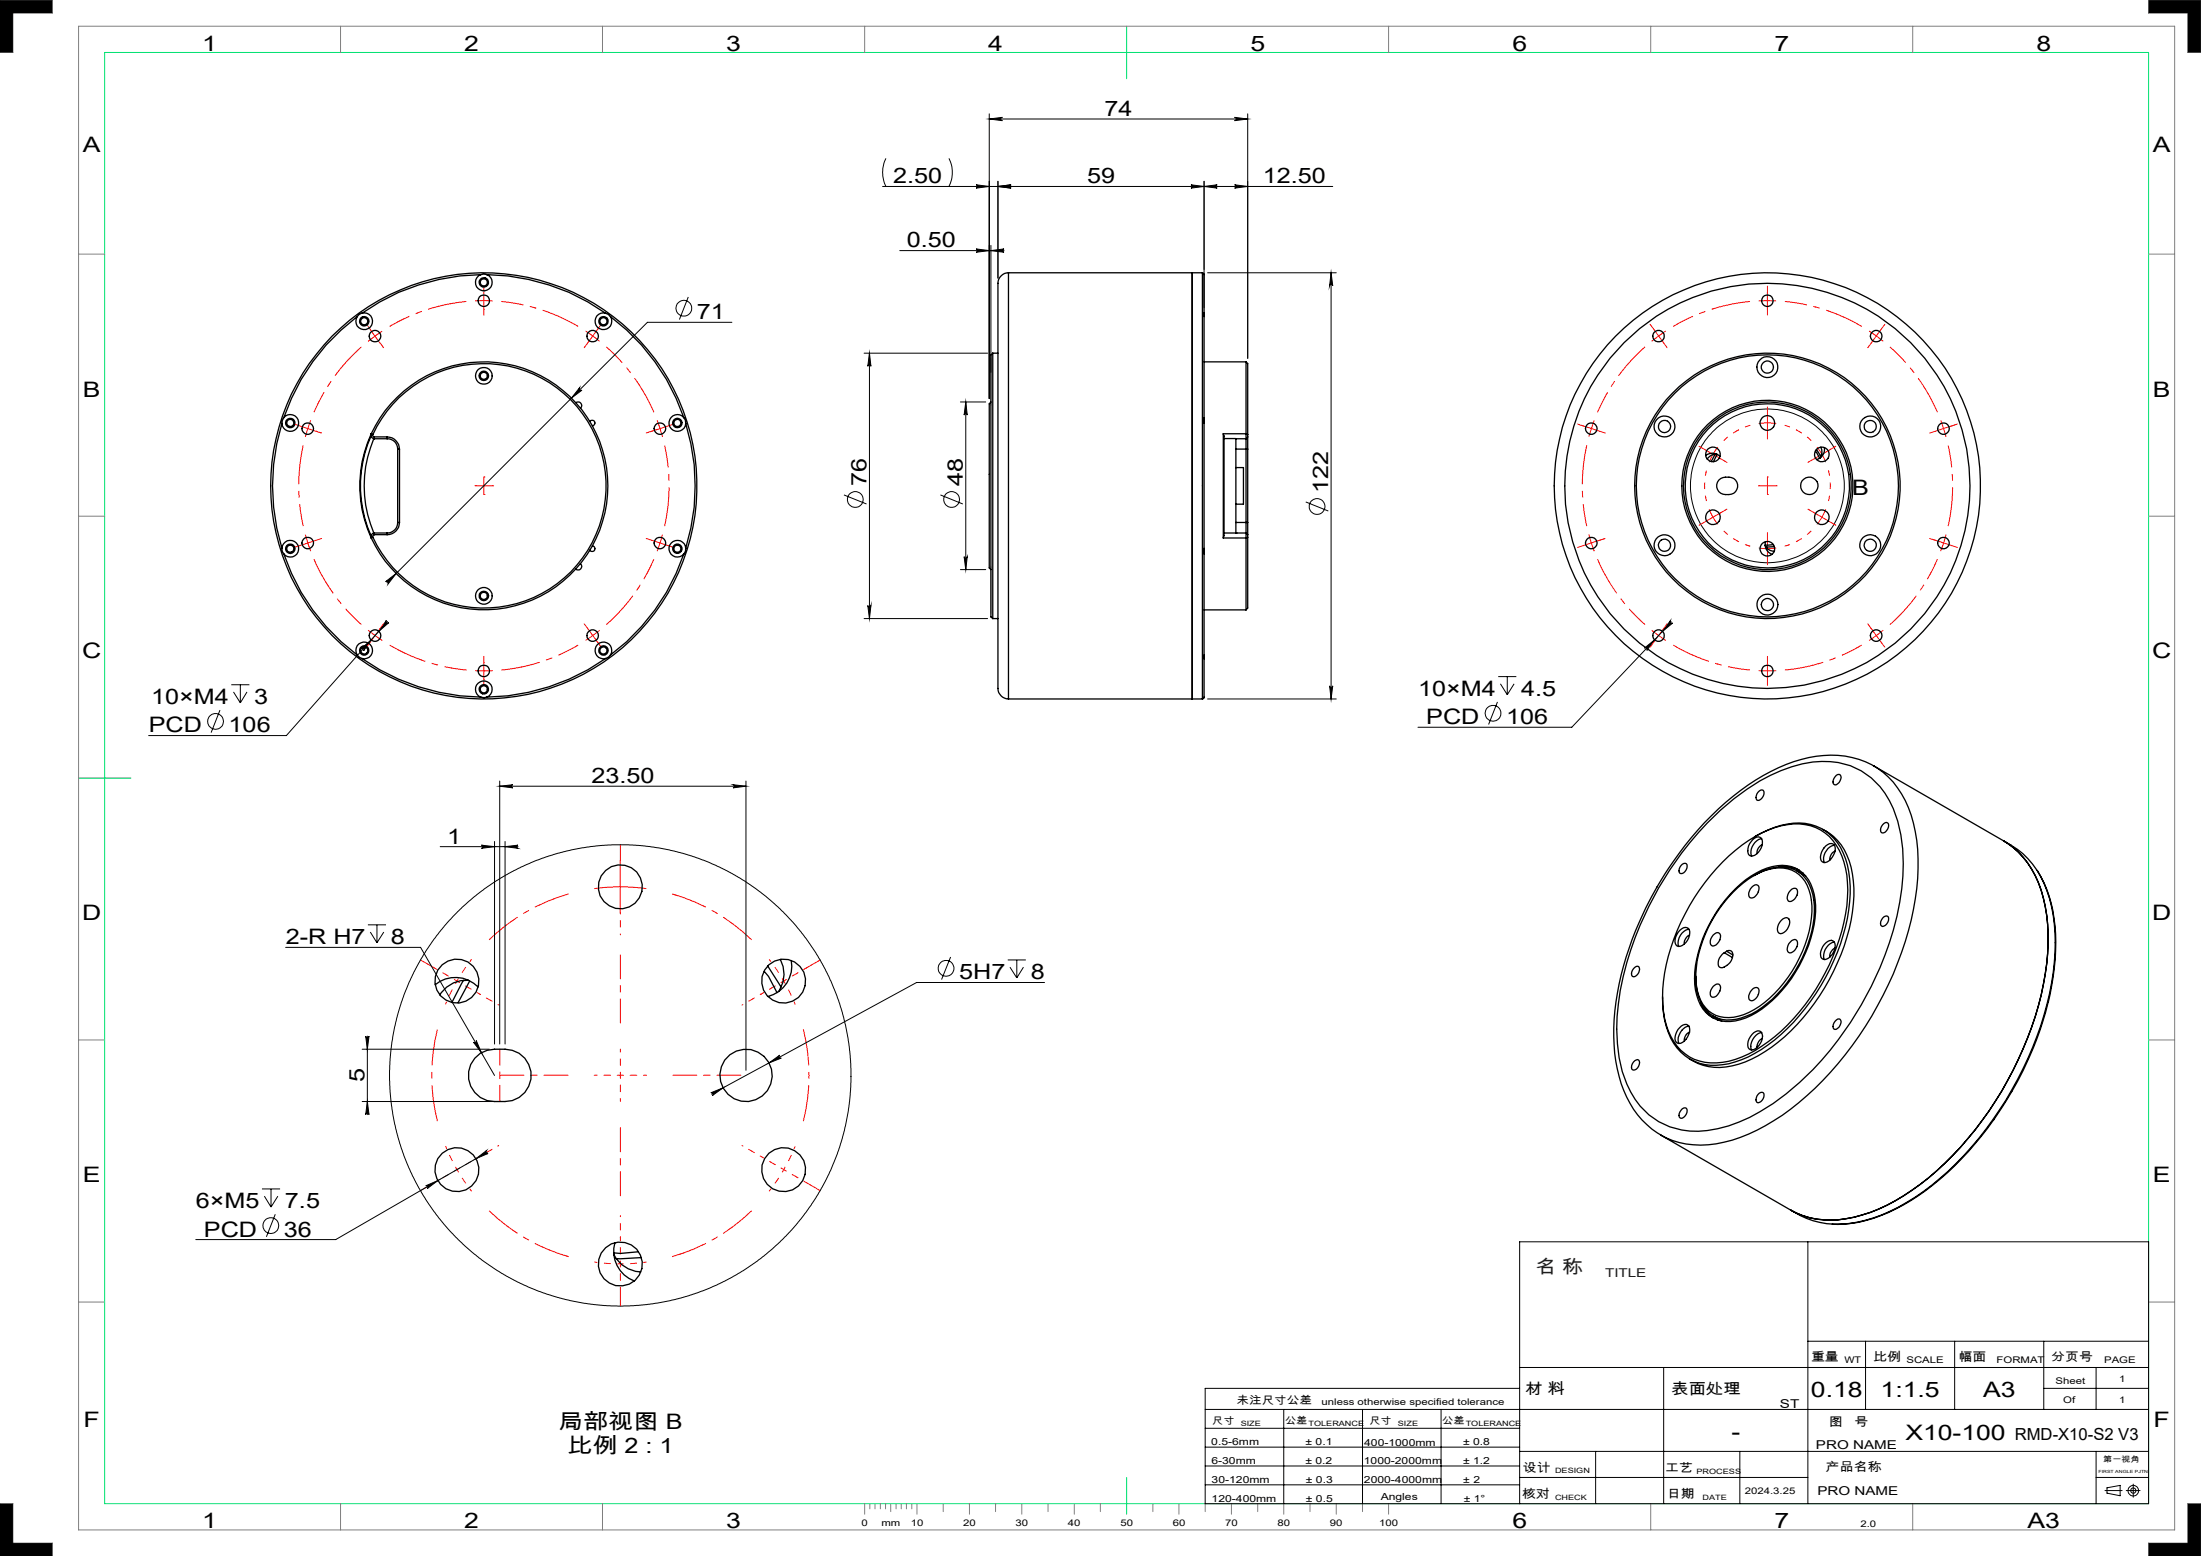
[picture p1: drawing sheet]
<svg xmlns="http://www.w3.org/2000/svg" width="420mm" height="297mm" viewBox="0 0 420 297" stroke-linecap="round" stroke-linejoin="round" font-family="sans-serif">
<path d="M0 0v10M410 0h10M0 297h10M420 287v10" fill="none" stroke="#6a6a6a" stroke-width=".25"/>
<path d="M20 10h390v277h-390zM215 5v10M15 148.5h10M215 282v7" fill="none" stroke="#00e171" stroke-width=".19"/>
<g fill="none" stroke="#808080" stroke-width=".19">
<path d="M0 0h10v2.5h-7.5v7.5h-2.5M15 5h400v287h-400zM65 5v5M115 5v5M165 5v5M265 5v5M315 5v5M365 5v5M410 0v2.5h7.5v7.5h2.5v-10M15 48.5h5M410 48.5h5M15 98.5h5"/>
<path d="M410 98.5h5M15 198.5h5M410 198.5h5M15 248.5h5M410 248.5h5M0 297v-10h2.5v7.5h7.5v2.5M65 287v5M115 287v5M165 287v2M166 287v1M167 287v1M168 287v1"/>
<path d="M169 287v1M170 287v1.5M171 287v1M172 287v1M173 287v1M174 287v1M175 287v2M180 287v1.5M185 287v2M190 287v1.5M195 287v2M200 287v1.5"/>
<path d="M205 287v2M210 287v1.5M220 287v1.5M225 287v2M230 287v1.5M235 287v2M240 287v1.5M245 287v2M250 287v1.5M255 287v2M260 287v1.5M265 287v2"/>
<path d="M315 287v5M365 287v5M420 287h-2.5v7.5h-7.5v2.5h10"/>
</g>
<path d="M0 0v10h2.5v-7.5h7.5v-2.5zM0 287v10h10v-2.5h-7.5v-7.5zM417.5 287v7.5h-7.5v2.5h10v-10zM410 0v2.5h7.5v7.5h2.5v-10z" fill-rule="evenodd" fill="#000"/>
<g fill="none" stroke="#000" stroke-width=".19">
<path d="M169.1 30.2a6 6 0 0 0 0 5.4M181.1 30.2a6 6 0 0 1 0 5.4M186.3 35.3l2.5 .3-2.5 .3a.32 .32 0 0 0 .3-.3 .32 .32 0 0 0-.3-.3zM188.8 22.7l2.5-.3a.32 .32 0 0 0-.3 .3 .32 .32 0 0 0 .3 .3zM188.8 21.7v54.4M188.8 22.7h49.3M190.4 35.6l2.5-.3a.32 .32 0 0 0-.3 .3 .32 .32 0 0 0 .3 .3zM190.4 34.6v18.5M227.3 35.3l2.5 .3-2.5 .3a.32 .32 0 0 0 .2-.3 .32 .32 0 0 0-.2-.3zM229.8 35.6l2.5-.3a.32 .32 0 0 0-.3 .3 .32 .32 0 0 0 .3 .3zM229.8 34.6v24.1M235.6 35.3l2.5 .3-2.5 .3a.32 .32 0 0 0 .3-.3 .32 .32 0 0 0-.3-.3z"/>
<path d="M235.6 22.4l2.5 .3-2.5 .3a.32 .32 0 0 0 .3-.3 .32 .32 0 0 0-.3-.3zM238.1 21.7v46.7M254.3 35.6h-85.9M131.3 56.7l-1.7 4.3M171.7 47.8h19.9M186.3 47.5l2.5 .3-2.5 .4a.32 .32 0 0 0 .3-.4 .32 .32 0 0 0-.3-.3zM189.1 47.8l2.5-.3a.32 .32 0 0 0-.3 .3 .32 .32 0 0 0 .3 .4zM189.1 46.8v24.3M230.4 52.1h24.6M254 52.1v81.3M254 52.1l.3 2.5a.3 .3 0 0 0-.3-.3 .3 .3 0 0 0-.3 .3zM110.6 74a.33 .33 0 0 0 0 .4 .33 .33 0 0 0 .5 .1l-2.1 1.5z"/>
<path d="M139.7 61.5h-16.2l-49.7 49.7M164.9 67.4h23.6M165.9 67.4l.3 2.5a.3 .3 0 0 0-.3-.3 .3 .3 0 0 0-.3 .3zM165.9 67.4v50.7M183.3 76.7h4.8M184.3 76.7v32M184.3 76.7l.3 2.5a.3 .3 0 0 0-.3-.3 .3 .3 0 0 0-.3 .3zM161 94.5l4.3 1.7M179.5 94.5l4.2 1.7M249.2 95.8l4.3 1.7M73.6 111l2-1.5-1.6 2a.33 .33 0 0 0 0-.5 .33 .33 0 0 0-.4 0zM73.7 118.4a.31 .31 0 0 0 .1 .4 .31 .31 0 0 0 .4 0l-1.9 1.7z"/>
<path d="M73.9 118.6l-19.3 21.8h-26.2M164.9 118.1h23.6M165.6 115.6a.3 .3 0 0 0 .3 .3 .3 .3 0 0 0 .3-.3l-.3 2.5zM183.3 108.7h4.8M184 106.3a.3 .3 0 0 0 .3 .2 .3 .3 0 0 0 .3-.2l-.3 2.4zM318.7 118.5a.31 .31 0 0 0 .1 .4 .31 .31 0 0 0 .4 0l-1.9 1.6zM318.9 118.7l-19 20.1h-29.3M42 135.5l-1.7 4.3M44.1 130.7h3.5M44.6 132.1l1.3 2.1M45.9 130.7v3.5M47.1 132.1l-1.2 2.1"/>
<path d="M68.9 123.8l1.9-1.7-1.4 2.1a.3 .3 0 0 0 0-.4 .3 .3 0 0 0-.5 0zM230.4 133.4h24.6M253.7 130.9a.3 .3 0 0 0 .3 .3 .3 .3 0 0 0 .3-.3l-.3 2.5zM285.8 134l-1.7 4.3M285.9 129.1h3.4M286.3 130.5l1.3 2.1M287.6 129.1v3.5M288.9 130.5l-1.3 2.1M313.8 123.7l1.9-1.6-1.4 2a.31 .31 0 0 0-.1-.4 .31 .31 0 0 0-.4 0zM95.4 150.1l2.5-.3a.3 .3 0 0 0-.3 .3 .3 .3 0 0 0 .3 .3zM95.4 149.1v50.2M95.4 150.1h46.9"/>
<path d="M139.9 149.8l2.4 .3-2.4 .3a.3 .3 0 0 0 .3-.3 .3 .3 0 0 0-.3-.3zM142.3 149.1v55.2M70.2 176.5h3.5M70.7 177.9l1.2 2M71.9 176.5v3.4M73.2 177.9l-1.3 2M84 161.6h14.8M91.9 161.3l2.5 .3-2.5 .3a.3 .3 0 0 0 .3-.3 .3 .3 0 0 0-.3-.3zM94.4 160.6v38.7M96.4 161.6l2.4-.3a.3 .3 0 0 0-.2 .3 .3 .3 0 0 0 .2 .3zM96.4 160.6v38.7M54.5 180.8h25.8l14.1 24.5"/>
<path d="M69.8 197.8a.32 .32 0 0 0 .3 .3 .32 .32 0 0 0 .3-.3l-.3 2.5zM70.1 197.8v15M90.3 198.9a.31 .31 0 0 0 .5 .1 .31 .31 0 0 0 .1-.4l1 2.3zM181.4 182.7l-1.7 4.3M192.3 183.2h3.5M192.7 184.6l1.3 2.1M194 183.2v3.5M195.3 184.6l-1.3 2.1M199.3 187.5h-24.4l-39.1 21.3M69.1 210.3h25.3M69.1 200.3h24.3M70.1 210.3l.3 2.5a.32 .32 0 0 0-.3-.3 .32 .32 0 0 0-.3 .3z"/>
<path d="M93 219.9l-28.9 16.7h-26.7M135.6 208.6l2.4-1-2.1 1.5a.3 .3 0 0 0 .1-.4 .3 .3 0 0 0-.4-.1zM146.8 202.9l2-1.5a.32 .32 0 0 0-.1 .4 .32 .32 0 0 0 .4 .2zM50 226.9h3.4M50.4 228.3l1.3 2.1M51.7 226.9v3.5M52.5 231.8l-1.7 4.3M53 228.3l-1.3 2.1M81.2 226.3l2.3-.9-2 1.5a.3 .3 0 0 0 .1-.4 .3 .3 0 0 0-.4-.2zM90.8 221.2l2-1.6a.31 .31 0 0 0-.1 .5 .31 .31 0 0 0 .4 .1zM345 237v50M345 256h65"/>
<path d="M356 256v13M373 256v13M390 256v13M230 269h180M230 279.8h60M230 276.2h60M230 272.6h60M245 269v18M260 269v18M275 269v18M290 265h-60v22h180v-50h-120v50M290 277h120"/>
<path d="M290 261h120M304.5 277v10M317.5 261v26M332 277v10M390 265h20M400 261v8M400 277v10M230 283.4h60M290 282h55M400 282h10M401.7 284.5h3.3M402.1 284l2.5-.5v2l-2.5-.5z"/>
<path d="M405.7 284.5h2.7M407.1 283.3v2.5"/>
<circle cx="130.5" cy="58.8" r="1.51"/>
<circle cx="163.2" cy="95.3" r="1.51"/>
<circle cx="181.6" cy="95.3" r="1.5"/>
<circle cx="251.3" cy="96.7" r="1.51"/>
<circle cx="337.3" cy="92.7" r="14.7"/>
<circle cx="41.1" cy="137.7" r="1.51"/>
<circle cx="284.9" cy="136.1" r="1.51"/>
<circle cx="180.5" cy="184.8" r="1.51"/>
<circle cx="118.4" cy="205.3" r="44"/>
<circle cx="51.7" cy="233.9" r="1.51"/>
<circle cx="407.1" cy="284.5" r=".49"/>
<circle cx="407.1" cy="284.5" r="1.01"/>
</g>
<g fill="none" stroke="#f00" stroke-width=".19" stroke-dasharray="15.2 1.3 1.3 1.3" stroke-linecap="butt">
<path d="M92.3 57.4h-1.6M92.3 57.4h1.7M113.1 64.1l-1.4-.9M113.1 64.1l1.3 1M316.5 64.1l-1.3 1M316.5 64.1l1.4-.9M358 64.1l-1.3-.9M358 64.1l1.4 1M58.7 81.8l-.4 1.6M58.7 81.8l.6-1.6M125.9 81.8l-.5-1.6M125.9 81.8l.5 1.6"/>
<path d="M303.7 81.8l-.5 1.6M303.7 81.8l.5-1.6M326.9 86.7l-.8 1.5M326.9 86.7l.9-1.4M326.9 98.7l.9 1.4M326.9 98.7l-.8-1.5M337.3 80.7l-1.7 .1M337.3 80.7l1.6 .1M347.7 98.7l.7-1.5M347.7 98.7l-1 1.4M347.7 86.7l-1-1.4M347.7 86.7l.7 1.5"/>
<path d="M370.9 81.8l-.6-1.6M370.9 81.8l.5 1.6M58.7 103.6l.6 1.6M58.7 103.6l-.4-1.6M125.9 103.6l.5-1.6M125.9 103.6l-.5 1.6M303.7 103.6l.5 1.6M303.7 103.6l-.5-1.6M337.3 104.7l1.6-.1M337.3 104.7l-1.7-.1M370.9 103.6l.5-1.6M370.9 103.6l-.6 1.6"/>
<path d="M71.6 121.3l1.3 1M71.6 121.3l-1.4-1M92.3 128.1l1.7-.1M92.3 128.1l-1.6-.1M113.1 121.3l1.3-1M113.1 121.3l-1.4 1M316.5 121.3l1.4 1M316.5 121.3l-1.3-1M337.3 128.1l1.6-.1M337.3 128.1l-1.7-.1M358 121.3l1.4-1M358 121.3l-1.3 1"/>
</g>
<g fill="none" stroke="#f00" stroke-width=".19" stroke-dasharray="15.2 1.3 1.3 1.3" stroke-dashoffset="7.8" stroke-linecap="butt">
<path d="M89 57.5a35.3 35.3 0 0 0-14.6 4.8M333.9 57.5a35.3 35.3 0 0 0-14.6 4.8M69 66.2a35.3 35.3 0 0 0-9.1 12.5M110.3 62.3a35.3 35.3 0 0 0-14.6-4.8M124.8 78.7a35.3 35.3 0 0 0-9.1-12.5M313.9 66.2a35.3 35.3 0 0 0-9.1 12.5M355.3 62.3a35.3 35.3 0 0 0-14.7-4.8M369.7 78.7a35.3 35.3 0 0 0-9.1-12.5M57.9 85a35.3 35.3 0 0 0 0 15.4M302.8 85a35.3 35.3 0 0 0 0 15.4M59.9 106.8a35.3 35.3 0 0 0 9.1 12.4M115.7 119.2a35.3 35.3 0 0 0 9.1-12.4"/>
<path d="M126.8 100.4a35.3 35.3 0 0 0 0-15.4M304.8 106.8a35.3 35.3 0 0 0 9.1 12.4M360.6 119.2a35.3 35.3 0 0 0 9.1-12.4M371.8 100.4a35.3 35.3 0 0 0 0-15.4M74.4 123.1a35.3 35.3 0 0 0 14.6 4.8M95.7 127.9a35.3 35.3 0 0 0 14.6-4.8M319.3 123.1a35.3 35.3 0 0 0 14.6 4.8M340.6 127.9a35.3 35.3 0 0 0 14.7-4.8"/>
</g>
<path d="M325.6 89.8a12 12 0 0 0 0 5.8M334 81.2a12 12 0 0 0-5.1 2.9M345.6 84.1a12 12 0 0 0-5-2.9M348.9 95.6a12 12 0 0 0 0-5.8M328.9 101.3a12 12 0 0 0 5.1 3M340.6 104.3a12 12 0 0 0 5-3" fill="none" stroke="#f00" stroke-width=".19" stroke-dasharray="15.2 1.3 1.3 1.3" stroke-dashoffset="14.2" stroke-linecap="butt"/>
<path d="M87.2 187.2l-2.2 4.5M87.2 187.2l2.8-4.1M149.6 187.2l-2.8-4.1M149.6 187.2l2.1 4.5M87.2 223.2l2.8 4.2M87.2 223.2l-2.2-4.4M149.6 223.2l2.1-4.4M149.6 223.2l-2.8 4.2M118.4 241.2l5-.3M118.4 241.2l-5-.3" fill="none" stroke="#f00" stroke-width=".19" stroke-dasharray="15.2 1.3 1.3 1.3" stroke-dashoffset="14.6" stroke-linecap="butt"/>
<path d="M108.5 170.6a36 36 0 0 0-15.2 8.8M143.4 179.4a36 36 0 0 0-15.1-8.8M83.5 196.5a36 36 0 0 0 0 17.5M153.3 214a36 36 0 0 0 0-17.5M93.3 231.1a36 36 0 0 0 15.2 8.8M128.3 239.9a36 36 0 0 0 15.1-8.8" fill="none" stroke="#f00" stroke-width=".19" stroke-dasharray="15.2 1.3 1.3 1.3" stroke-dashoffset="8.3" stroke-linecap="butt"/>
<path d="M335.6 57.4h3.3M337.3 55.7v3.4M70.6 62.8l.9 1.4M71.5 64.2l-1.3 1M71.5 64.2l1 1.3M72.9 63.2l-1.4 1M113.4 169.6a35.2 35.2 0 0 1 9.9 0M118.4 164.2v10.1" fill="none" stroke="#f00" stroke-width=".19"/>
<g fill="none" stroke="#f00" stroke-width=".19" stroke-dasharray="15.2 1.3 1.3 1.3">
<path d="M92.3 57.4v-1.7M92.3 57.4v1.7M92.3 55.7v-1.1M92.3 59.1v1.1M337.3 55.7v-1.1M337.3 59.1v1.1M70.6 62.8l-.7-.9M72.6 65.5l.6 .9M112.1 65.5l-.6 .9M113.1 64.1l1-1.3M113.1 64.1l-1 1.4M114.1 62.8l.6-.9"/>
<path d="M315.5 62.8l-.6-.9M316.5 64.1l-1-1.3M316.5 64.1l1 1.4M317.5 65.5l.6 .9M337.3 79.1v-1.4M357.1 65.5l-.7 .9M358 64.1l1-1.3M358 64.1l-.9 1.4M359 62.8l.7-.9M57.2 81.3l-1.1-.4M58.7 81.8l-1.5-.5M58.7 81.8l1.6 .5"/>
<path d="M60.3 82.3l1.1 .4M90.7 92.7h.1M92.3 92.7v-1.6M92.3 92.7h-1.6M92.3 92.7v1.7M92.3 92.7h1.7M92.3 91.1h.1M92.3 94.4h.1M94 92.7h.1M124.4 82.3l-1.1 .4M125.9 81.8l1.6-.5M125.9 81.8l-1.5 .5"/>
<path d="M127.5 81.3l1.1-.4M302.1 81.3l-1.1-.4M303.7 81.8l-1.6-.5M303.7 81.8l1.6 .5M305.3 82.3l1 .4M325.4 85.9l-1.2-.7M325.4 99.6l-1.2 .7M326.9 86.7l-1.5-.8M326.9 86.7l1.4 .9M326.9 98.7l-1.5 .9M326.9 98.7l1.4-.8M328.3 87.6l1.2 .7"/>
<path d="M328.3 97.9l1.2-.7M335.6 92.7h.1M337.3 80.7v-1.6M337.3 80.7v1.7M337.3 82.4v1.4M337.3 92.7v-1.6M337.3 92.7h-1.7M337.3 92.7v1.7M337.3 92.7h1.6M337.3 91.1h.1M337.3 94.4h.1M338.9 92.7h.1"/>
<path d="M346.2 97.9l-1.2-.7M346.2 87.6l-1.2 .7M347.7 98.7l1.4 .9M347.7 98.7l-1.5-.8M347.7 86.7l1.4-.8M347.7 86.7l-1.5 .9M349.1 99.6l1.2 .7M349.1 85.9l1.2-.7M369.3 82.3l-1.1 .4M370.9 81.8l1.6-.5M370.9 81.8l-1.6 .5M372.5 81.3l1-.4"/>
<path d="M57.2 104.2l-1.1 .3M58.7 103.6l-1.5 .6M58.7 103.6l1.6-.5M60.3 103.1l1.1-.3M72.6 120l.6-.9M112.1 120l-.6-.9M124.4 103.1l-1.1-.3M125.9 103.6l1.6 .6M125.9 103.6l-1.5-.5M127.5 104.2l1.1 .3M302.1 104.2l-1.1 .3M303.7 103.6l-1.6 .6"/>
<path d="M303.7 103.6l1.6-.5M305.3 103.1l1-.3M317.5 120l.6-.9M337.3 104.7v1.7M337.3 104.7v-1.6M337.3 106.4v1.4M337.3 103.1v-1.4M357.1 120l-.7-.9M369.3 103.1l-1.1-.3M370.9 103.6l1.6 .6M370.9 103.6l-1.6-.5M372.5 104.2l1 .3"/>
<path d="M70.6 122.7l-.7 .8M71.6 121.3l-1 1.4M71.6 121.3l1-1.3M92.3 128.1v1.6M92.3 128.1v-1.7M92.3 129.7v1.1M92.3 126.4v-1.1M113.1 121.3l1 1.4M113.1 121.3l-1-1.3M114.1 122.7l.6 .8M315.5 122.7l-.6 .8M316.5 121.3l-1 1.4"/>
<path d="M316.5 121.3l1-1.3M337.3 128.1v1.6M337.3 128.1v-1.7M337.3 129.7v1.1M337.3 126.4v-1.1M358 121.3l1 1.4M358 121.3l-.9-1.3M359 122.7l.7 .8M118.4 164.2v-3M82.9 184.7l-2.6-1.5M153.9 184.7l2.6-1.5M82.9 225.7l-2.6 1.6"/>
<path d="M153.9 225.7l2.6 1.6M118.4 246.2v3.1"/>
</g>
<path d="M118.4 174.2v4.2M91.5 189.7l3.7 2.1M145.2 189.7l-3.6 2.1M91.5 220.7l3.7-2.1M118.4 236.2v-4.2M145.2 220.7l-3.6-2.1" fill="none" stroke="#f00" stroke-width=".19" stroke-dasharray="15.2 1.3 1.3 1.3" stroke-dashoffset="15"/>
<g fill="none" stroke="#f00" stroke-width=".19" stroke-dasharray="15.2 1.3 1.3 1.3" stroke-dashoffset="14.6">
<path d="M87.2 187.2l-4.3-2.5M87.2 187.2l4.3 2.5M149.6 187.2l4.3-2.5M149.6 187.2l-4.4 2.5M118.4 205.2v-5M118.4 205.2h-5M118.4 205.2v5M118.4 205.2h5M87.2 223.2l-4.3 2.5M87.2 223.2l4.3-2.5M149.6 223.2l4.3 2.5M149.6 223.2l-4.4-2.5"/>
<path d="M118.4 241.2v5M118.4 241.2v-5"/>
</g>
<path d="M118.4 195.2v-13M108.4 205.2h-13M118.4 215.2v13M128.4 205.2h13" fill="none" stroke="#f00" stroke-width=".19" stroke-dasharray="15.2 1.3 1.3 1.3" stroke-dashoffset="10.6"/>
<path d="M95.4 200.2v10" fill="none" stroke="#f00" stroke-width=".19" stroke-dasharray="15.2 1.3 1.3 1.3" stroke-dashoffset="12.1"/>
<path d="M189.1 68.4v9M189.1 108.1v9" fill="none" stroke="#c0c0c0" stroke-width=".19"/>
<g fill="#000">
<path d="M190.4 35.6l2.5-.3a.32 .32 0 0 0-.3 .3 .32 .32 0 0 0 .3 .3zM227.3 35.3l2.5 .3-2.5 .3a.32 .32 0 0 0 .2-.3 .32 .32 0 0 0-.2-.3zM73.6 111a.33 .33 0 0 1 .4 0 .33 .33 0 0 1 0 .5l1.6-2zM110.6 74l-1.6 2 2.1-1.5a.33 .33 0 0 1-.5-.1 .33 .33 0 0 1 0-.4z"/>
<path d="M235.6 22.4l2.5 .3-2.5 .3a.32 .32 0 0 0 .3-.3 .32 .32 0 0 0-.3-.3zM188.8 22.7l2.5-.3a.32 .32 0 0 0-.3 .3 .32 .32 0 0 0 .3 .3zM190.4 35.6l2.5-.3a.32 .32 0 0 0-.3 .3 .32 .32 0 0 0 .3 .3zM186.3 35.3l2.5 .3-2.5 .3a.32 .32 0 0 0 .3-.3 .32 .32 0 0 0-.3-.3z"/>
<path d="M189.1 47.8l2.5-.3a.32 .32 0 0 0-.3 .3 .32 .32 0 0 0 .3 .4zM186.3 47.5l2.5 .3-2.5 .4a.32 .32 0 0 0 .3-.4 .32 .32 0 0 0-.3-.3zM235.6 35.3l2.5 .3-2.5 .3a.32 .32 0 0 0 .3-.3 .32 .32 0 0 0-.3-.3zM229.8 35.6l2.5-.3a.32 .32 0 0 0-.3 .3 .32 .32 0 0 0 .3 .3z"/>
<path d="M254 52.1l.3 2.5a.3 .3 0 0 0-.3-.3 .3 .3 0 0 0-.3 .3zM253.7 130.9a.3 .3 0 0 0 .3 .3 .3 .3 0 0 0 .3-.3l-.3 2.5zM165.9 67.4l.3 2.5a.3 .3 0 0 0-.3-.3 .3 .3 0 0 0-.3 .3zM165.6 115.6a.3 .3 0 0 0 .3 .3 .3 .3 0 0 0 .3-.3l-.3 2.5z"/>
<path d="M184.3 76.7l.3 2.5a.3 .3 0 0 0-.3-.3 .3 .3 0 0 0-.3 .3zM184 106.3a.3 .3 0 0 0 .3 .2 .3 .3 0 0 0 .3-.2l-.3 2.4z"/>
<path d="M73.7 118.4l-1.4 2.1 1.9-1.7a.31 .31 0 0 1-.4 .1 .31 .31 0 0 1-.1-.5zM68.9 123.8a.3 .3 0 0 1 .5 0 .3 .3 0 0 1 0 .4l1.4-2.1zM318.7 118.5l-1.4 2 1.9-1.6a.31 .31 0 0 1-.4 0 .31 .31 0 0 1-.1-.4zM313.8 123.7a.31 .31 0 0 1 .4 0 .31 .31 0 0 1 .1 .4l1.4-2zM90.8 221.2l2.3-1a.31 .31 0 0 1-.4-.1 .31 .31 0 0 1 .1-.5zM81.2 226.3a.3 .3 0 0 1 .4 .2 .3 .3 0 0 1-.1 .4l2-1.5zM90.3 198.9l1.6 2-1-2.3a.31 .31 0 0 1-.1 .4 .31 .31 0 0 1-.5-.1zM135.6 208.6a.3 .3 0 0 1 .4 .1 .3 .3 0 0 1-.1 .4l2.1-1.5zM146.8 202.9l2.3-.9a.32 .32 0 0 1-.4-.2 .32 .32 0 0 1 .1-.4z"/>
<path d="M139.9 149.8l2.4 .3-2.4 .3a.3 .3 0 0 0 .3-.3 .3 .3 0 0 0-.3-.3zM95.4 150.1l2.5-.3a.3 .3 0 0 0-.3 .3 .3 .3 0 0 0 .3 .3z"/>
<path d="M96.4 161.6l2.4-.3a.3 .3 0 0 0-.2 .3 .3 .3 0 0 0 .2 .3zM91.9 161.3l2.5 .3-2.5 .3a.3 .3 0 0 0 .3-.3 .3 .3 0 0 0-.3-.3z"/>
<path d="M70.1 210.3l.3 2.5a.32 .32 0 0 0-.3-.3 .32 .32 0 0 0-.3 .3zM69.8 197.8a.32 .32 0 0 0 .3 .3 .32 .32 0 0 0 .3-.3l-.3 2.5z"/>
</g>
<g fill="none" stroke="#000" stroke-width=".25">
<path d="M69.1 59.8a1.61 1.61 0 0 1 2 1.6 1.61 1.61 0 0 1-2.1 1.5 1.61 1.61 0 0 1-.8-2.5M69.1 59.8l-.6 .2-.3 .4M91.8 52.4a40.5 40.5 0 0 0-22.7 7.4M91.8 52.4a1.6 1.6 0 0 0-.8 2.5 1.6 1.6 0 0 0 2.6 0 1.6 1.6 0 0 0-.7-2.5M91.8 52.4l.5-.1 .6 .1M92.9 52.4a40.5 40.5 0 0 1 22.7 7.4M115.6 59.8a1.61 1.61 0 0 0-2 1.6 1.61 1.61 0 0 0 2.1 1.5 1.61 1.61 0 0 0 .8-2.5M115.6 59.8l.5 .2 .4 .4M192.4 52.1a2.09 2.09 0 0 0-2 2.4v76.3a2.18 2.18 0 0 0 2 2.6M192.4 52.1v81.3M192.4 52.1h37M227.5 52.1v81.3"/>
<path d="M229.4 52.1l.4 .2v80.9l-.4 .2M229.4 52.1v81.3M229.8 59.7v.7M54.2 79.7a1.6 1.6 0 0 1 2.5 .1 1.6 1.6 0 0 1-.8 2.4 1.6 1.6 0 0 1-2.1-1.4M54.2 79.7l-.4 1.1M68.2 60.4a40.5 40.5 0 0 0-14 19.3M109.9 76.9a.69 .69 0 0 1 .9 .1 .69 .69 0 0 1 0 .9M116.5 60.4a40.5 40.5 0 0 1 14 19.3M130.5 79.7a1.6 1.6 0 0 0-2.6 .1 1.6 1.6 0 0 0 .8 2.4 1.6 1.6 0 0 0 2.1-1.4M130.5 79.7l.3 .5v.6M189.1 76.7l-.3 .4v30.7a.77 .77 0 0 0 .3 .9M189.4 67.4v50.7"/>
<path d="M189.4 67.4l-.3 .3v50.1l.3 .3M189.4 67.4h1M229.8 79.8v.9M229.8 69.1h8M237.8 69.1v13.7M237.8 69.1l.3 .3v13.5M53.8 80.8a40.4 40.4 0 0 0 0 23.9M70.8 83.2a23.4 23.4 0 0 0 0 19.1M70.8 82.8a.71 .71 0 0 0 .6 .9M70.8 82.8a23.7 23.7 0 0 1 36.2-8.6 23.7 23.7 0 0 1 0 37.1 23.7 23.7 0 0 1-36.2-8.6M70.8 82.8a23.9 23.9 0 0 0 0 19.9M70.8 82.8l.4 .1"/>
<path d="M71.2 82.9l-.1 .3 .3 .2M71.2 82.9a23.3 23.3 0 0 1 35.6-8.5 23.3 23.3 0 0 1 0 36.7 23.3 23.3 0 0 1-35.6-8.6M71.3 83.7a23.1 23.1 0 0 0 0 18M71.4 83.7h2.5M71.4 83.4v.3M71.4 83.4h2.5M73.9 83.7a1.93 1.93 0 0 1 2 2M73.9 83.4a2.41 2.41 0 0 1 2.3 2.3M73.9 83.4v.3M75.9 99.7a1.99 1.99 0 0 1-2 2M75.9 85.7h.3M75.9 99.7h.3"/>
<path d="M75.9 85.7v14M76.2 99.7a2.35 2.35 0 0 1-2.3 2.4M76.2 85.7v14M112.5 80.4a.54 .54 0 0 1 1 .1 .54 .54 0 0 1-.5 .8M130.8 80.8a40.4 40.4 0 0 1 0 23.9M233.4 82.8v19.9M233.4 82.8l.2 .4v19.1l-.2 .4M233.4 82.8h4.4M233.6 83.7h4.2M235.8 89.2v7M235.8 83.7v2M235.8 99.7v2"/>
<path d="M235.8 83.7h.1M235.8 85.7v3.5M235.8 96.2v3.5M235.8 85.7h2.3M235.8 99.7h2.3M235.8 89.2h1.5v7h-1.5M237.8 82.8v.9M237.8 83.7v18M237.8 82.8l.3 .1M238.1 82.9v.5M238.1 83.4v2.3M238.1 99.7v2.4"/>
<path d="M238.1 83.4l-.3 .3M238.1 85.7v14M325.5 87a2.05 2.05 0 0 1 2.7 .1M327.3 86.7l-.8 1.4M327.6 86.7a2.02 2.02 0 0 0-1.8 .9M327.7 86.7l-.7 1.4M328 91.6a2.49 2.49 0 0 1 3.2 0 1.75 1.75 0 0 1 0 2.2 1.75 1.75 0 0 1-2 .6 1.67 1.67 0 0 1-1.5-1 1.67 1.67 0 0 1 .3-1.8zM346.4 86.1l.8 1.4M346.6 85.8l.9 1.3M347.5 85.4a2.03 2.03 0 0 1-.2 2M348.1 85.4a2.03 2.03 0 0 1-1.5 2.3M53.8 104.7a1.6 1.6 0 0 1 2.1-1.5 1.6 1.6 0 0 1 .8 2.4 1.6 1.6 0 0 1-2.5 .1"/>
<path d="M53.8 104.7l.1 .6 .3 .4M54.2 105.7a40 40 0 0 0 14 19.3M71.2 102.5l-.4 .2M71.4 101.7a.71 .71 0 0 0-.6 1M71.4 102.1l-.3 .2 .1 .2M71.4 101.7h2.5M71.4 101.7v.4M71.4 102.1h2.5M73.9 101.7v.4M110.7 107.6a.68 .68 0 0 1 .1 1 .68 .68 0 0 1-.9 0M113 104.2a.54 .54 0 0 1 .5 .8 .54 .54 0 0 1-1 0M130.5 105.7a40 40 0 0 1-14 19.3"/>
<path d="M130.8 104.7a1.6 1.6 0 0 0-2.1-1.5 1.6 1.6 0 0 0-.8 2.4 1.6 1.6 0 0 0 2.6 .1M130.8 104.7v.5l-.3 .5M189.4 118.1h1M229.8 104.7v1M229.8 116.4h8M233.4 102.7h4.4M233.6 101.7h4.2M235.8 101.7h.1M237.8 102.7v13.7M237.8 101.7v1M237.8 101.7l.3 .4M238.1 102.1v.4"/>
<path d="M238.1 102.5v12.9a.97 .97 0 0 1-.3 1M238.1 102.5l-.3 .2M336.8 104.1a1.94 1.94 0 0 0 1.8 1.1M336.9 103.4a2.03 2.03 0 0 0 1.2 2.4M338.4 104h-1.6M338.6 104.3l-1.6 .1M68.2 125a1.6 1.6 0 0 1 .8-2.4 1.6 1.6 0 0 1 2.1 1.5 1.6 1.6 0 0 1-2 1.6M68.2 125l.4 .5 .5 .2M69.1 125.7a40.5 40.5 0 0 0 22.7 7.4M91.8 133.1a1.6 1.6 0 0 1-.8-2.5 1.6 1.6 0 0 1 2.6 0 1.6 1.6 0 0 1-.7 2.5M91.8 133.1l.6 .1 .5-.1M115.6 125.7a40.5 40.5 0 0 1-22.7 7.4"/>
<path d="M116.5 125a1.6 1.6 0 0 0-.9-2.4 1.6 1.6 0 0 0-2.1 1.5 1.6 1.6 0 0 0 2.1 1.6M116.5 125l-.4 .4-.5 .3M192.4 133.4h37M229.8 125.1v.7M325.8 157.1a40.7 40.7 0 0 1 16.1-10.7 17.7 17.7 0 0 1 11.2-.2 15 15 0 0 1 9 10.5 36.8 36.8 0 0 1-.1 18.2 63.8 63.8 0 0 1-21.2 33.9 30.8 30.8 0 0 1-15 7 14 14 0 0 1-15.4-8.9 30.8 30.8 0 0 1-1.6-15.3 62.7 62.7 0 0 1 17-34.5zM334.9 159.7a14.7 14.7 0 0 1 10.6-2.3 9.9 9.9 0 0 1 7 7.7 27.9 27.9 0 0 1-1.3 15 40.8 40.8 0 0 1-15.1 20.2 16 16 0 0 1-10.8 2.9 9.5 9.5 0 0 1-7.3-7.3 19.7 19.7 0 0 1-.7-5.6M335.7 151l.5-.2a.94 .94 0 0 1 0 1.5 .63 .63 0 0 1-1.1 .2 1.54 1.54 0 0 1 .6-1.5zM347.8 158.3a10.6 10.6 0 0 1 5.7 8.5 31.6 31.6 0 0 1-3.6 18.6 38 38 0 0 1-14.4 16.1 14 14 0 0 1-10.5 1.8l-1-.3-1.5-.8M350.4 148l.5-.2a.75 .75 0 0 1 .2 1.2 1 1 0 0 1-1.1 .7 1.32 1.32 0 0 1 .4-1.7zM357.5 146.2a18.3 18.3 0 0 0-15.2-.8 46.1 46.1 0 0 0-19.6 14.5 65.2 65.2 0 0 0-14.3 31.3 31.7 31.7 0 0 0 2 18.2 16 16 0 0 0 6.5 7.2M357.5 146.2h.1M357.6 146.2l26.2 15.1a17.2 17.2 0 0 1 7.7 11.7 44.4 44.4 0 0 1-2.1 22.9 67.6 67.6 0 0 1-20.8 30.3 33 33 0 0 1-15.7 7.3 16.1 16.1 0 0 1-11.2-2.5"/>
<path d="M357.6 146.2a17.5 17.5 0 0 1 7.9 12.5 45.2 45.2 0 0 1-2.6 23.1 65.4 65.4 0 0 1-22.8 31.1 28.8 28.8 0 0 1-15.6 5.7 15 15 0 0 1-7.6-1.9M359.5 157.2l.5-.2a.94 .94 0 0 1 0 1.5 .65 .65 0 0 1-1.1 .2 1.49 1.49 0 0 1 .6-1.5zM320.5 177.6a1.07 1.07 0 0 1 1.8-.2 2.63 2.63 0 0 1-2 3.3 1.2 1.2 0 0 1-.5-1.8zM321 165a.55 .55 0 0 1 .9 0 1.3 1.3 0 0 1-1.3 1.7 1.31 1.31 0 0 1 .4-1.7zM322.3 177.4a2.62 2.62 0 0 0-1.9 3.3M322.4 178.5a1.72 1.72 0 0 0-1 1.7M326.9 178.5a.81 .81 0 0 1 1.3-.2 1.9 1.9 0 0 1-1.4 2.3 1.09 1.09 0 0 1-.1-1.8zM328.7 164.5a23.1 23.1 0 0 1 12.4-7.1 9 9 0 0 1 10.4 6 22.9 22.9 0 0 1 0 14.3 40.5 40.5 0 0 1-14.1 21.1 16.4 16.4 0 0 1-12 4 9.3 9.3 0 0 1-7.4-7.2 25.6 25.6 0 0 1 .8-14.7 41.6 41.6 0 0 1 9.9-16.4zM330.7 170.3a13.6 13.6 0 0 1 8.7-4.6 5.9 5.9 0 0 1 6.1 5.1 20 20 0 0 1-2.8 13.3 21.4 21.4 0 0 1-10 9.6 6.2 6.2 0 0 1-7.8-2 11.9 11.9 0 0 1-1-8.3 25.8 25.8 0 0 1 6.8-13.1zM331.2 169.6a14.2 14.2 0 0 1 8.9-4.4 6.2 6.2 0 0 1 6.1 5.5 20.6 20.6 0 0 1-2.8 13.6 22.6 22.6 0 0 1-10.3 10 6.8 6.8 0 0 1-7.6-1.1 10.2 10.2 0 0 1-2.1-7.6 26.3 26.3 0 0 1 7.8-16zM334.3 169.3a.81 .81 0 0 1 1.3-.1 1.87 1.87 0 0 1-1.4 2.2 .8 .8 0 0 1-.4-1.3zM334.5 160.3a.97 .97 0 0 1 1-.6 .97 .97 0 0 1 .8 .8 2.73 2.73 0 0 1-2.1 2.9 1.32 1.32 0 0 1-.5-1.9z"/>
<path d="M334.7 167.1a9.8 9.8 0 0 1 6.9-1.4 6.4 6.4 0 0 1 4.3 5.1 19.8 19.8 0 0 1-2.7 13.3 23.4 23.4 0 0 1-8.9 9.4 7.9 7.9 0 0 1-7.2 .5 7.8 7.8 0 0 1-3.5-7.3v-.4M336.2 160.1a2.67 2.67 0 0 0-1.9 3.3M336.3 161.2l-.5 .4a1.63 1.63 0 0 0-.5 1.3M339.4 165.5a6.8 6.8 0 0 1 3.9 .5M339.9 175.7a1 1 0 0 1 1.4-.3 2.24 2.24 0 0 1-1.5 2.8 1.11 1.11 0 0 1-.4-1.7zM340.9 165.4l-.3 .1M341.6 179.8a.81 .81 0 0 1 1.3-.2 1.87 1.87 0 0 1-1.4 2.3 .86 .86 0 0 1-.3-1.4zM341.9 169.7a.64 .64 0 0 1 .7-.1 .64 .64 0 0 1 .4 .5 1.65 1.65 0 0 1-1.7 1.9 1.7 1.7 0 0 1 .6-2.3zM342.9 166.2l1.7 1M343.4 166.5l.7 .1M348.4 161.5a.97 .97 0 0 1 1-.5 .97 .97 0 0 1 .8 .9 2.95 2.95 0 0 1-1.9 2.7 .98 .98 0 0 1-.8-1.5l.3-.9zM350 179.8a2.67 2.67 0 0 0-1.9 3.4"/>
<path d="M350 161.3a2.71 2.71 0 0 0-1.9 3.3M350.2 162.5a1.71 1.71 0 0 0-1 1.7M359.5 175a.55 .55 0 0 1 .9 .1 1.52 1.52 0 0 1-1.2 1.7 .97 .97 0 0 1 0-1.5zM382.4 160.5a16.8 16.8 0 0 1 7.5 10.9 40.8 40.8 0 0 1-.9 20.6 66.8 66.8 0 0 1-22.6 34.1 30.2 30.2 0 0 1-17.1 6.8 15 15 0 0 1-7.6-1.9M388.8 166.2a25.8 25.8 0 0 1 3.5 15.2 60.9 60.9 0 0 1-11 31 54.4 54.4 0 0 1-19.5 18.3 24.6 24.6 0 0 1-12.1 3M83 188a6.1 6.1 0 0 1 8.2 .4M88.4 187.1l-2.1 4.2M89.4 187.1a5.9 5.9 0 0 0-5.5 2.8M89.6 187.3l-2.2 4.1M145.8 185.4l.8 1 1.7 3.1M146.5 184.4l2.5 4M148.9 183.1a5.9 5.9 0 0 1-.3 6.2"/>
<path d="M151 183.3a6 6 0 0 1-4.5 6.9M311.7 184.9a.63 .63 0 0 1 1.1-.2 1.3 1.3 0 0 1-1.3 1.7 1.14 1.14 0 0 1 .2-1.5zM320.5 196.2a1.02 1.02 0 0 1 1-.7 1.02 1.02 0 0 1 .9 .7 2.78 2.78 0 0 1-2 3 1.1 1.1 0 0 1-.6-1.8l.4-.9zM322.3 195.9a2.69 2.69 0 0 0-1.9 3.3M322.4 197h-.1a1.7 1.7 0 0 0-.9 1.7M324.5 191.2a6.4 6.4 0 0 0 2.5 3.1M326.9 188.3a.81 .81 0 0 1 1.3-.2 1.88 1.88 0 0 1-1.4 2.3 1.04 1.04 0 0 1-.1-1.8zM326.9 194l1.6 .9M327.3 194.2l.5 .5M329 181.9l1.6 .9M329.5 181.6a.76 .76 0 0 1 .9 0 .76 .76 0 0 1 .3 .9 2.68 2.68 0 0 1-2.3 2.2 1.21 1.21 0 0 1-.3-1.9l.9-.9M329.5 181.6l-.5 .3"/>
<path d="M329.5 181.6l1.2 .7M334.3 188.9a.71 .71 0 0 1 .9-.4 .71 .71 0 0 1 .4 .9 1.83 1.83 0 0 1-1.4 1.6 .8 .8 0 0 1-.4-1.3zM334.3 197.4a1.05 1.05 0 0 1 1-.6 1.05 1.05 0 0 1 1 .6 2.75 2.75 0 0 1-2 3 .88 .88 0 0 1-.8-1.2 3 3 0 0 1 .8-1.8zM336.2 197.1a2.64 2.64 0 0 0-1.9 3.3M336.3 198.2l-.1 .1a1.83 1.83 0 0 0-.9 1.7M348.1 180.3a1.23 1.23 0 0 1 1.9-.5 2.69 2.69 0 0 1-1.7 3.4 1.03 1.03 0 0 1-.8-1.6zM350.2 194.9a.62 .62 0 0 1 1.1-.1 1.3 1.3 0 0 1-1.3 1.6 1.14 1.14 0 0 1 .2-1.5zM350.2 181l-.5 .3a1.64 1.64 0 0 0-.5 1.4M90.6 202l1.1-1a8.7 8.7 0 0 1 7.4 0 5 5 0 0 1 2.1 5.7 5 5 0 0 1-4.8 3.6h-2a5 5 0 0 1-4.6-3 5 5 0 0 1 .8-5.3zM311.7 202.7a.66 .66 0 0 1 1.1-.2 1.26 1.26 0 0 1-1.3 1.7 1.12 1.12 0 0 1 .2-1.5zM316.9 216.6v.1M316.9 216.7l24.8 14.3"/>
<path d="M321 211.6l.3-.1a.45 .45 0 0 1 .5 0 .45 .45 0 0 1 .1 .5 1.51 1.51 0 0 1-1.1 1.5 .94 .94 0 0 1 0-1.6zM335.5 208.9a.69 .69 0 0 1 1.1-.2 1.52 1.52 0 0 1-1.1 1.8 .97 .97 0 0 1 0-1.6zM117.1 239.4a5.9 5.9 0 0 0 5.2 3.4M117.3 237.2a6 6 0 0 0 3.7 7.3M121.8 238.9l-3.4 .4-1.2-.2M122.4 240l-4.8 .2"/>
<circle cx="92.3" cy="57.4" r="1.1"/>
<circle cx="92.3" cy="53.9" r=".68"/>
<circle cx="92.3" cy="53.9" r=".9"/>
<circle cx="337.3" cy="57.4" r="1.1"/>
<circle cx="69.5" cy="61.3" r=".69"/>
<circle cx="69.5" cy="61.3" r=".9"/>
<circle cx="71.6" cy="64.2" r="1.1"/>
<circle cx="92.3" cy="71.7" r="1.6"/>
<circle cx="92.3" cy="71.7" r=".67"/>
<circle cx="92.3" cy="71.7" r=".89"/>
<circle cx="113.1" cy="64.2" r="1.09"/>
<circle cx="115.2" cy="61.3" r=".69"/>
<circle cx="115.2" cy="61.3" r=".91"/>
<circle cx="316.5" cy="64.2" r="1.1"/>
<circle cx="337.2" cy="70.1" r="2"/>
<circle cx="337.3" cy="70.1" r="1.16"/>
<circle cx="358" cy="64.2" r="1.1"/>
<circle cx="55.4" cy="80.7" r=".68"/>
<circle cx="55.4" cy="80.7" r=".9"/>
<circle cx="58.7" cy="81.8" r="1.1"/>
<circle cx="92.3" cy="92.7" r="40.7"/>
<circle cx="125.9" cy="81.8" r="1.1"/>
<circle cx="129.2" cy="80.7" r=".69"/>
<circle cx="129.2" cy="80.7" r=".89"/>
<circle cx="303.6" cy="81.8" r="1.1"/>
<circle cx="317.6" cy="81.4" r="2.01"/>
<circle cx="317.6" cy="81.4" r="1.16"/>
<circle cx="326.9" cy="86.7" r="1.41"/>
<circle cx="326.9" cy="98.7" r="1.41"/>
<circle cx="337.2" cy="92.7" r="40.7"/>
<circle cx="337.2" cy="92.7" r="16"/>
<circle cx="337.2" cy="92.7" r="25"/>
<circle cx="337.2" cy="80.7" r="1.4"/>
<circle cx="337.3" cy="92.7" r="16.3"/>
<circle cx="337.3" cy="92.7" r="25.3"/>
<circle cx="337.3" cy="92.7" r="38.7"/>
<circle cx="337.3" cy="92.7" r="15.7"/>
<circle cx="345.3" cy="92.7" r="1.68"/>
<circle cx="347.7" cy="86.7" r="1.41"/>
<circle cx="347.7" cy="98.7" r="1.41"/>
<circle cx="356.9" cy="81.4" r="1.17"/>
<circle cx="356.9" cy="81.4" r="1.99"/>
<circle cx="370.8" cy="81.8" r="1.1"/>
<circle cx="55.4" cy="104.7" r=".67"/>
<circle cx="55.4" cy="104.7" r=".89"/>
<circle cx="58.7" cy="103.6" r="1.1"/>
<circle cx="92.3" cy="113.7" r=".68"/>
<circle cx="92.3" cy="113.7" r="1.59"/>
<circle cx="92.3" cy="113.7" r=".9"/>
<circle cx="125.9" cy="103.6" r="1.1"/>
<circle cx="129.3" cy="104.7" r=".9"/>
<circle cx="129.3" cy="104.8" r=".68"/>
<circle cx="303.6" cy="103.6" r="1.1"/>
<circle cx="317.6" cy="104.1" r="1.17"/>
<circle cx="317.6" cy="104.1" r="1.99"/>
<circle cx="337.2" cy="104.8" r="1.4"/>
<circle cx="337.3" cy="115.4" r="1.16"/>
<circle cx="337.3" cy="115.4" r="2"/>
<circle cx="356.9" cy="104.1" r="1.16"/>
<circle cx="356.9" cy="104.1" r="2"/>
<circle cx="370.8" cy="103.6" r="1.1"/>
<circle cx="69.5" cy="124.1" r=".9"/>
<circle cx="69.5" cy="124.1" r=".69"/>
<circle cx="71.6" cy="121.3" r="1.1"/>
<circle cx="92.3" cy="131.6" r=".68"/>
<circle cx="92.3" cy="131.6" r=".89"/>
<circle cx="92.3" cy="128.1" r="1.1"/>
<circle cx="113.1" cy="121.3" r="1.09"/>
<circle cx="115.2" cy="124.1" r=".68"/>
<circle cx="115.2" cy="124.1" r=".9"/>
<circle cx="316.5" cy="121.3" r="1.1"/>
<circle cx="337.3" cy="128.1" r="1.1"/>
<circle cx="358" cy="121.3" r="1.1"/>
<circle cx="118.4" cy="169.3" r="4.2"/>
<circle cx="87.2" cy="187.3" r="4.2"/>
<circle cx="149.5" cy="187.3" r="4.2"/>
<circle cx="142.4" cy="205.3" r="5"/>
<circle cx="87.2" cy="223.3" r="4.2"/>
<circle cx="149.5" cy="223.3" r="4.2"/>
<circle cx="118.4" cy="241.3" r="4.2"/>
</g>
<g font-size="4.1">
<text x="38.6" y="9.7">1</text>
<text x="88.6" y="9.7">2</text>
<text x="138.6" y="9.7">3</text>
<text x="188.6" y="9.7">4</text>
<text x="238.6" y="9.7">5</text>
<text x="288.6" y="9.7">6</text>
<text x="338.6" y="9.7">7</text>
<text x="388.6" y="9.7">8</text>
<text x="210.8" y="22.1">74</text>
<text x="15.8" y="28.9">A</text>
<text x="410.8" y="28.9">A</text>
<text x="170.4" y="35">2.50</text>
<text x="207.4" y="35">59</text>
<text x="241" y="35">12.50</text>
<text x="173" y="47.2">0.50</text>
<text x="133" y="60.9">71</text>
<text x="15.8" y="75.7">B</text>
<text x="410.8" y="75.7">B</text>
<text x="165.3" y="92.8" transform="rotate(-90 165.3 92.8)">76</text>
<text x="183.7" y="92.8" transform="rotate(-90 183.7 92.8)">48</text>
<text x="253.4" y="94.2" transform="rotate(-90 253.4 94.2)">122</text>
<text x="353.4" y="94.5">B</text>
<text x="15.7" y="125.6">C</text>
<text x="410.7" y="125.6">C</text>
<text x="28.8" y="134.4">10×M4</text>
<text x="48.5" y="134.4">3</text>
<text x="270.6" y="132.9">10×M4</text>
<text x="290.3" y="132.9">4.5</text>
<text x="28.4" y="139.8">PCD</text>
<text x="43.6" y="139.8">106</text>
<text x="272.1" y="138.2">PCD</text>
<text x="287.4" y="138.2">106</text>
<text x="112.9" y="149.5">23.50</text>
<text x="85.3" y="161">1</text>
<text x="15.7" y="175.7">D</text>
<text x="410.7" y="175.7">D</text>
<text x="54.5" y="180.2">2-R H7</text>
<text x="74.6" y="180.2">8</text>
<text x="183" y="186.9">5H7</text>
<text x="196.7" y="186.9">8</text>
<text x="69.5" y="206.6" transform="rotate(-90 69.5 206.6)">5</text>
<text x="15.8" y="225.7">E</text>
<text x="410.8" y="225.7">E</text>
<text x="37.4" y="230.6">6×M5</text>
<text x="54.4" y="230.6">7.5</text>
<text x="38.9" y="236">PCD</text>
<text x="54.2" y="236">36</text>
<text x="345.6" y="266.7">0.18</text>
<text x="358.9" y="266.7">1:1.5</text>
<text x="378.4" y="266.7">A3</text>
<text x="15.9" y="272.4">F</text>
<text x="106.5" y="272.8">局部视图 B</text>
<text x="330.4" y="274.7">-</text>
<text x="363.6" y="274.9">X10-100</text>
<text x="411" y="272.4">F</text>
<text x="108.2" y="277.3">比例 2 : 1</text>
<text x="38.6" y="291.7">1</text>
<text x="88.6" y="291.7">2</text>
<text x="138.6" y="291.7">3</text>
<text x="288.6" y="291.7">6</text>
<text x="338.6" y="291.7">7</text>
<text x="386.9" y="291.7">A3</text>
</g>
<text font-size="3.5" fill="#191924" x="293" y="243">名 称</text>
<text font-size="3.2" x="384.5" y="274.8">RMD-X10-S2 V3</text>
<g font-size="2.9">
<text x="291" y="266.1">材 料</text>
<text x="318.9" y="266.1">表面处理</text>
</g>
<text font-size="2.3" fill="#191924" x="306.3" y="243.8">TITLE</text>
<g font-size="2.3">
<text x="345.6" y="259.7">重量</text>
<text x="357.4" y="259.8">比例</text>
<text x="373.8" y="259.8">幅面</text>
<text x="391.4" y="259.7">分页号</text>
<text x="339.7" y="268.7">ST</text>
<text x="349" y="272.2">图</text>
<text x="353.9" y="272.2">号</text>
<text x="290.6" y="280.9">设计</text>
<text x="317.8" y="281">工艺</text>
<text x="346.5" y="276.5">PRO NAME</text>
<text x="348.4" y="280.7">产品名称</text>
<text x="290.5" y="285.9">核对</text>
<text x="318.1" y="285.9">日期</text>
<text x="346.8" y="285.4">PRO NAME</text>
</g>
<text font-size="2.1" x="236" y="268.1">未注尺寸公差</text>
<g font-size="1.9">
<text x="231.1" y="275.9">0.5-6mm</text>
<text x="231.3" y="271.8">尺寸</text>
<text x="245.2" y="271.8">公差</text>
<text x="249.1" y="275.9">± 0.1</text>
<text x="260.3" y="276">400-1000mm</text>
<text x="261.3" y="271.7">尺寸</text>
<text x="275.2" y="271.8">公差</text>
<text x="279.2" y="275.9">± 0.8</text>
<text x="231.2" y="279.5">6-30mm</text>
<text x="249.1" y="279.4">± 0.2</text>
<text x="260.2" y="279.5">1000-2000mm</text>
<text x="279.2" y="279.4">± 1.2</text>
<text x="231.2" y="286.7">120-400mm</text>
<text x="231.2" y="283.1">30-120mm</text>
<text x="249.2" y="286.7">± 0.5</text>
<text x="249.2" y="283.1">± 0.3</text>
<text x="260.3" y="283.1">2000-4000mm</text>
<text x="263.5" y="286.3">Angles</text>
<text x="279.2" y="283">± 2</text>
<text x="279.3" y="286.7">± 1°</text>
</g>
<g font-size="1.7">
<text x="352" y="260.2">WT</text>
<text x="363.8" y="260.2">SCALE</text>
<text x="381" y="260.2">FORMAT</text>
<text x="401.5" y="260.2">PAGE</text>
<text x="404.4" y="263.8">1</text>
<text x="252.2" y="268.2">unless otherwise specified tolerance</text>
<text x="392.2" y="264.1">Sheet</text>
<text x="393.7" y="267.9">Of</text>
<text x="404.4" y="267.7">1</text>
<text x="332.9" y="285.2">2024.3.25</text>
<text x="164.4" y="291.2">0</text>
<text x="168.2" y="291.2">mm</text>
<text x="173.8" y="291.2">10</text>
<text x="183.8" y="291.2">20</text>
<text x="193.8" y="291.2">30</text>
<text x="203.8" y="291.2">40</text>
<text x="213.8" y="291.2">50</text>
<text x="223.8" y="291.2">60</text>
<text x="233.8" y="291.2">70</text>
<text x="243.8" y="291.2">80</text>
<text x="253.8" y="291.2">90</text>
<text x="263.2" y="291.2">100</text>
<text x="355" y="291.4">2.0</text>
</g>
<text font-size="1.5" x="401.3" y="279">第一视角</text>
<g font-size="1.4">
<text x="236.7" y="272.2">SIZE</text>
<text x="249.7" y="272.2">TOLERANCE</text>
<text x="266.7" y="272.2">SIZE</text>
<text x="279.7" y="272.1">TOLERANCE</text>
<text x="296.7" y="281.2">DESIGN</text>
<text x="323.7" y="281.3">PROCESS</text>
<text x="296.7" y="286.3">CHECK</text>
<text x="324.9" y="286.4">DATE</text>
</g>
<text font-size=".8" x="400.4" y="281.1">FIRST ANGLE PJTN</text>
</svg>
